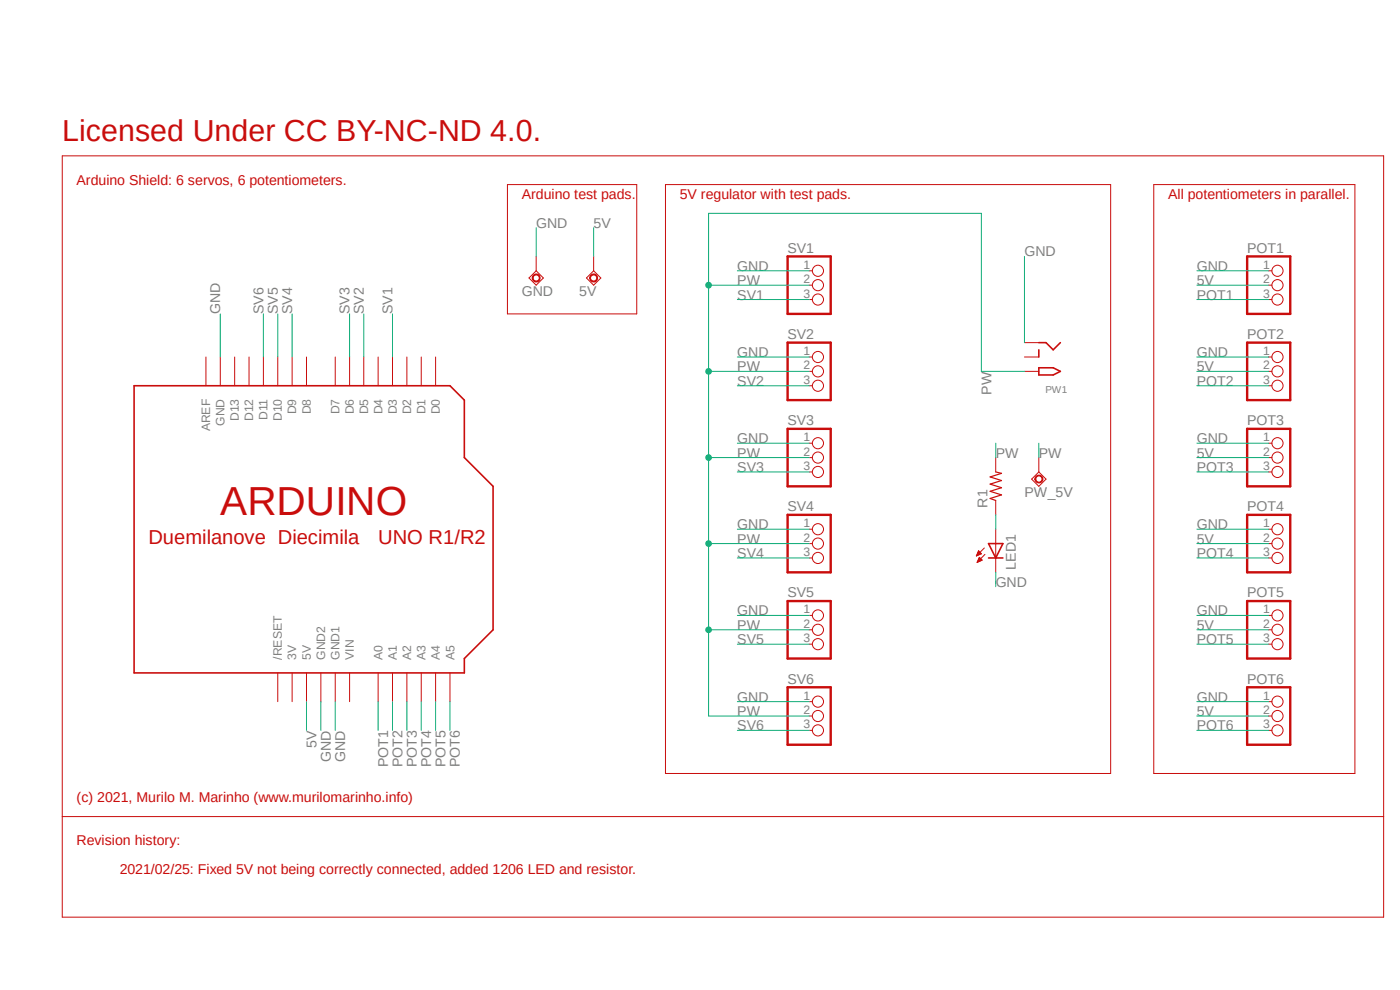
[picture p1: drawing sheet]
<svg xmlns="http://www.w3.org/2000/svg" width="297mm" height="210mm" viewBox="0 0 297 210" stroke-linecap="round" stroke-linejoin="round" font-family="sans-serif">
<path d="M11.6 23.4l282 171.3M293.6 23.4l-282 171.3" fill="none" stroke="#fff" stroke-width=".21"/>
<g fill="none" stroke="#c90d0c" stroke-width=".21">
<path d="M13.2 33.1h280.3v161.5h-280.3zM107.7 39.2h27.4v27.4h-27.4zM141.2 39.2h94.4v124.9h-94.4zM244.8 39.2h42.6v124.9h-42.6zM171.7 57.4h.6M269.2 57.4h.6M43.7 75.7v6.1M46.7 75.7v6.1M49.8 75.7v6.1M52.8 75.7v6.1M55.9 75.7v6.1M58.9 75.7v6.1"/>
<path d="M62 75.7v6.1M65 75.7v6.1M71.1 75.7v6.1M74.2 75.7v6.1M77.2 75.7v6.1M80.2 75.7v6.1M83.3 75.7v6.1M86.3 75.7v6.1M89.4 75.7v6.1M92.4 75.7v6.1M171.7 60.5h.6M171.7 63.5h.6"/>
<path d="M171.7 75.7h.6M171.7 78.8h.6M217.3 75.7h3.1M217.3 78.8h3.1M217.3 72.7h3.1M269.2 60.5h.6M269.2 63.5h.6M269.2 75.7h.6M269.2 78.8h.6M171.7 81.8h.6M171.7 94h.6M171.7 97.1h.6"/>
<path d="M269.2 81.8h.6M269.2 94h.6M269.2 97.1h.6M171.7 100.1h.6M171.7 112.3h.6M171.7 115.3h.6M171.7 118.4h.6M269.2 100.1h.6M269.2 112.3h.6M269.2 115.3h.6M269.2 118.4h.6M171.7 130.6h.6"/>
<path d="M171.7 133.6h.6M171.7 136.7h.6M269.2 130.6h.6M269.2 133.6h.6M269.2 136.7h.6M58.9 142.7v6.1M62 142.7v6.1M65 142.7v6.1M68.1 142.7v6.1M71.1 142.7v6.1M74.2 142.7v6.1M80.2 142.7v6.1"/>
<path d="M83.3 142.7v6.1M86.3 142.7v6.1M89.4 142.7v6.1M92.4 142.7v6.1M95.5 142.7v6.1M171.7 148.8h.6M171.7 151.9h.6M171.7 154.9h.6M269.2 148.8h.6M269.2 151.9h.6M269.2 154.9h.6M13.2 173.2h280.3"/>
<circle cx="173.5" cy="57.4" r="1.18"/>
<circle cx="271" cy="57.4" r="1.18"/>
<circle cx="173.5" cy="63.5" r="1.18"/>
<circle cx="173.5" cy="60.5" r="1.18"/>
<circle cx="173.5" cy="75.7" r="1.18"/>
<circle cx="173.5" cy="78.8" r="1.18"/>
<circle cx="271" cy="75.7" r="1.18"/>
<circle cx="271" cy="78.8" r="1.18"/>
<circle cx="271" cy="63.5" r="1.18"/>
<circle cx="271" cy="60.5" r="1.18"/>
<circle cx="173.5" cy="81.8" r="1.18"/>
<circle cx="173.5" cy="97.1" r="1.18"/>
<circle cx="173.5" cy="94" r="1.18"/>
<circle cx="271" cy="81.8" r="1.18"/>
<circle cx="271" cy="94" r="1.18"/>
<circle cx="271" cy="97.1" r="1.18"/>
<circle cx="173.5" cy="100.1" r="1.18"/>
<circle cx="173.5" cy="112.3" r="1.18"/>
<circle cx="173.5" cy="118.4" r="1.18"/>
<circle cx="173.5" cy="115.3" r="1.18"/>
<circle cx="271" cy="112.3" r="1.18"/>
<circle cx="271" cy="100.1" r="1.18"/>
<circle cx="271" cy="115.3" r="1.18"/>
<circle cx="271" cy="118.4" r="1.18"/>
<circle cx="173.5" cy="136.7" r="1.18"/>
<circle cx="173.5" cy="133.6" r="1.18"/>
<circle cx="173.5" cy="130.6" r="1.18"/>
<circle cx="271" cy="130.6" r="1.18"/>
<circle cx="271" cy="133.6" r="1.18"/>
<circle cx="271" cy="136.7" r="1.18"/>
<circle cx="173.5" cy="154.9" r="1.18"/>
<circle cx="173.5" cy="151.9" r="1.18"/>
<circle cx="173.5" cy="148.8" r="1.18"/>
<circle cx="271" cy="148.8" r="1.18"/>
<circle cx="271" cy="151.9" r="1.18"/>
<circle cx="271" cy="154.9" r="1.18"/>
</g>
<path d="M220.4 78h3l1.6 .8-1.6 .7h-3zM220.4 74.2v1.5M220.4 72.7h1.5l1.5 1.5 1.6-1.5M28.4 81.8h67.1l3 3.1v12.2l6.1 6.1v30.4l-6.1 6.1v3h-70.1z" fill="none" stroke="#c90d0c" stroke-width=".34"/>
<path d="M167.1 54.4h9.1v12.2h-9.1zM264.6 54.4h9.1v12.2h-9.1zM167.1 72.7h9.1v12.2h-9.1zM264.6 72.7h9.1v12.2h-9.1zM167.1 91h9.1v12.2h-9.1zM264.6 91h9.1v12.2h-9.1zM167.1 109.2h9.1v12.2h-9.1zM264.6 109.2h9.1v12.2h-9.1zM167.1 127.5h9.1v12.2h-9.1zM264.6 127.5h9.1v12.2h-9.1zM167.1 145.8h9.1v12.2h-9.1zM264.6 145.8h9.1v12.2h-9.1z" fill="none" stroke="#c90d0c" stroke-width=".51"/>
<path d="M219.9 101a.86 .86 0 0 1 1.3 .3 .86 .86 0 0 1-.6 1.2 .86 .86 0 0 1-1.1-.9h.3a.67 .67 0 0 1 .9-.6 .67 .67 0 0 1 .2 1.2 .67 .67 0 0 1-1.1-.3v-.3h-.3z" fill-rule="evenodd" fill="#c90d0c"/>
<path d="M220.4 97.1v3M219.9 101a.86 .86 0 0 1 1.3 .3 .86 .86 0 0 1-.6 1.2 .86 .86 0 0 1-1.1-.9h.3a.67 .67 0 0 1 .9-.6 .67 .67 0 0 1 .2 1.2 .67 .67 0 0 1-1.1-.3v-.3h-.3zM220.4 100.1l1.5 1.5-1.5 1.6-1.5-1.6z" fill="none" stroke="#c90d0c" stroke-width=".21"/>
<path d="M125.4 58.3a.85 .85 0 0 1 1.3 .3 .85 .85 0 0 1-.6 1.2 .85 .85 0 0 1-1-.8h.2a.66 .66 0 0 1 .8-.7 .66 .66 0 0 1 .3 1.1 .66 .66 0 0 1-1.1-.1v-.3h-.2z" fill-rule="evenodd" fill="#c90d0c"/>
<path d="M125.4 58.3a.85 .85 0 0 1 1.3 .3 .85 .85 0 0 1-.6 1.2 .85 .85 0 0 1-1-.8h.2a.66 .66 0 0 1 .8-.7 .66 .66 0 0 1 .3 1.1 .66 .66 0 0 1-1.1-.1v-.3h-.2zM125.9 57.4l1.6 1.6-1.6 1.5-1.5-1.5zM125.9 54.4v3" fill="none" stroke="#c90d0c" stroke-width=".21"/>
<path d="M113.2 58.3a.85 .85 0 0 1 1.3 .3 .85 .85 0 0 1-.6 1.2 .85 .85 0 0 1-1-.8h.2a.66 .66 0 0 1 .8-.7 .66 .66 0 0 1 .3 1.1 .66 .66 0 0 1-1-.1l-.1-.3h-.2z" fill-rule="evenodd" fill="#c90d0c"/>
<g fill="none" stroke="#c90d0c" stroke-width=".21">
<path d="M113.2 58.3a.85 .85 0 0 1 1.3 .3 .85 .85 0 0 1-.6 1.2 .85 .85 0 0 1-1-.8h.2a.66 .66 0 0 1 .8-.7 .66 .66 0 0 1 .3 1.1 .66 .66 0 0 1-1-.1l-.1-.3h-.2zM113.7 57.4l1.6 1.6-1.6 1.5-1.5-1.5zM113.7 54.4v3M211.2 97.1v3M207.2 117.9h.1M207.2 117.7h.4M207.3 117.6h.6M207.3 119.3h.1M207.3 117.5h.9M207.3 119.2h.3M207.4 117.3h.7M207.4 117.2h.6"/>
<path d="M207.4 119h.5M207.5 117.1h.4M207.5 118.9h.7M207.5 118.8h.8M207.6 117h.1M207.6 118.7h.6M207.6 116.9h.1M207.6 118.5h.5M207.7 118.4h.3M207.7 118.3h.2M207.8 118.2l.6 .6-1.1 .5zM208.2 117.5l-.6-.7-.5 1.1"/>
<path d="M208.2 117.5l-1.1 .4M208.8 116.2l-1.7 1.7M209 117.6l-1.7 1.7M211.2 106.2v3M211.2 112.3v9.1"/>
</g>
<path d="M209.7 115.3h3.1l-1.6 3.1zM209.7 118.4h3.1" fill="none" stroke="#c90d0c" stroke-width=".34"/>
<path d="M211.2 100.1l1.3 .3-2.4 .8 2.4 .7-2.4 .8 2.4 .8-2.4 .7 2.4 .8-2.4 .7 1.1 .5" fill="none" stroke="#c90d0c" stroke-width=".25"/>
<g fill="none" stroke="#0dab76" stroke-width=".21">
<path d="M113.7 48.3v6.1M125.9 48.3v6.1M156.4 57.4h15.3M217.3 54.4v18.3M253.9 57.4h15.3M46.7 66.6v9.1M55.9 66.6v9.1M58.9 66.6v9.1M62 66.6v9.1M74.2 66.6v9.1M77.2 66.6v9.1M83.3 66.6v9.1"/>
<path d="M156.4 75.7h15.3M156.4 63.5h15.3M253.9 75.7h15.3M253.9 63.5h15.3M253.9 60.5h15.3M253.9 78.8h15.3M156.4 94h15.3M156.4 81.8h15.3M253.9 94h15.3M253.9 81.8h15.3M253.9 97.1h15.3M156.4 112.3h15.3"/>
<path d="M156.4 118.4h15.3M156.4 100.1h15.3M171.7 115.3h-21.4v36.6h21.4M253.9 112.3h15.3M253.9 118.4h15.3M253.9 100.1h15.3M253.9 115.3h15.3M150.3 133.6h21.4M156.4 130.6h15.3M156.4 136.7h15.3M211.2 121.4v3.1M253.9 130.6h15.3"/>
<path d="M253.9 136.7h15.3M253.9 133.6h15.3M65 148.8v6.1M68.1 148.8v6.1M71.1 148.8v6.1M80.2 148.8v6.1M83.3 148.8v6.1M86.3 148.8v6.1M89.4 148.8v6.1M92.4 148.8v6.1M95.5 148.8v6.1M156.4 148.8h15.3"/>
<path d="M156.4 154.9h15.3M253.9 148.8h15.3M253.9 154.9h15.3M253.9 151.9h15.3"/>
</g>
<circle cx="150.3" cy="133.6" r=".6" fill="#0dab76"/>
<g fill="none" stroke="#0dab76" stroke-width=".21">
<path d="M208.2 45.3h-57.9v51.8h21.4M150.3 60.5h21.4M150.3 78.8h21.4"/>
<circle cx="150.3" cy="133.6" r=".6"/>
</g>
<circle cx="150.3" cy="78.8" r=".6" fill="#0dab76"/>
<circle cx="150.3" cy="78.8" r=".6" fill="none" stroke="#0dab76" stroke-width=".21"/>
<circle cx="150.3" cy="60.5" r=".6" fill="#0dab76"/>
<g fill="none" stroke="#0dab76" stroke-width=".21">
<path d="M208.2 45.3v33.5h9.1M150.3 97.1v18.2"/>
<circle cx="150.3" cy="60.5" r=".6"/>
</g>
<circle cx="150.3" cy="115.3" r=".6" fill="#0dab76"/>
<circle cx="150.3" cy="115.3" r=".6" fill="none" stroke="#0dab76" stroke-width=".21"/>
<circle cx="150.3" cy="97.1" r=".6" fill="#0dab76"/>
<g fill="none" stroke="#0dab76" stroke-width=".21">
<path d="M211.2 94v3.1M220.4 94v3.1M211.2 109.2v3.1"/>
<circle cx="150.3" cy="97.1" r=".6"/>
</g>
<text font-size="8.6" fill="#c90d0c" x="46.7" y="109.2">ARDUINO</text>
<text font-size="6.4" fill="#c90d0c" x="13.2" y="30">Licensed Under CC BY-NC-ND 4.0.</text>
<g font-size="4.3" fill="#c90d0c">
<text x="31.5" y="115.3">Duemilanove Diecimila</text>
<text x="80.2" y="115.3">UNO R1/R2</text>
</g>
<g font-size="3" fill="#c90d0c">
<text x="16.3" y="39.2">Arduino Shield: 6 servos, 6 potentiometers.</text>
<text x="110.7" y="42.2">Arduino test pads.</text>
<text x="144.2" y="42.2">5V regulator with test pads.</text>
<text x="247.8" y="42.2">All potentiometers in parallel.</text>
<text x="16.3" y="170.2">(c) 2021, Murilo M. Marinho (www.murilomarinho.info)</text>
<text x="16.3" y="179.3">Revision history:</text>
<text x="25.4" y="185.4">2021/02/25: Fixed 5V not being correctly connected, added 1206 LED and resistor.</text>
</g>
<g font-size="3" fill="#808080">
<text x="113.8" y="48.3">GND</text>
<text x="125.9" y="48.3">5V</text>
<text x="167.1" y="53.6">SV1</text>
<text x="264.6" y="53.6">POT1</text>
<text x="156.4" y="57.4">GND</text>
<text x="217.3" y="54.4">GND</text>
<text x="253.9" y="57.4">GND</text>
<text x="110.7" y="62.8">GND</text>
<text x="122.9" y="62.8">5V</text>
<text x="156.4" y="63.5">SV1</text>
<text x="156.4" y="60.5">PW</text>
<text x="253.9" y="60.5">5V</text>
<text x="253.9" y="63.5">POT1</text>
<text x="46.7" y="66.6" transform="rotate(-90 46.7 66.6)">GND</text>
<text x="55.9" y="66.6" transform="rotate(-90 55.9 66.6)">SV6</text>
<text x="58.9" y="66.6" transform="rotate(-90 58.9 66.6)">SV5</text>
<text x="62" y="66.6" transform="rotate(-90 62 66.6)">SV4</text>
<text x="74.2" y="66.6" transform="rotate(-90 74.2 66.6)">SV3</text>
<text x="77.2" y="66.6" transform="rotate(-90 77.2 66.6)">SV2</text>
<text x="83.3" y="66.6" transform="rotate(-90 83.3 66.6)">SV1</text>
<text x="167.1" y="71.9">SV2</text>
<text x="264.6" y="71.9">POT2</text>
<text x="156.4" y="75.7">GND</text>
<text x="253.9" y="75.7">GND</text>
<text x="156.4" y="81.8">SV2</text>
<text x="156.4" y="78.8">PW</text>
<text x="210.4" y="83.7" transform="rotate(-90 210.4 83.7)">PW</text>
<text x="253.9" y="78.8">5V</text>
<text x="253.9" y="81.8">POT2</text>
<text x="156.4" y="94">GND</text>
<text x="167.1" y="90.2">SV3</text>
<text x="253.9" y="94">GND</text>
<text x="264.6" y="90.2">POT3</text>
<text x="156.4" y="100.1">SV3</text>
<text x="156.4" y="97.1">PW</text>
<text x="211.2" y="97.1">PW</text>
<text x="220.4" y="97.1">PW</text>
<text x="253.9" y="97.1">5V</text>
<text x="253.9" y="100.1">POT3</text>
<text x="209.5" y="107.7" transform="rotate(-90 209.5 107.7)">R1</text>
<text x="217.3" y="105.5">PW_5V</text>
<text x="156.4" y="112.3">GND</text>
<text x="167.1" y="108.5">SV4</text>
<text x="253.9" y="112.3">GND</text>
<text x="264.6" y="108.5">POT4</text>
<text x="156.4" y="118.4">SV4</text>
<text x="156.4" y="115.3">PW</text>
<text x="253.9" y="115.3">5V</text>
<text x="253.9" y="118.4">POT4</text>
<text x="211.2" y="124.5">GND</text>
<text x="215.5" y="120.8" transform="rotate(-90 215.5 120.8)">LED1</text>
<text x="156.4" y="130.6">GND</text>
<text x="167.1" y="126.7">SV5</text>
<text x="253.9" y="130.6">GND</text>
<text x="264.6" y="126.7">POT5</text>
<text x="156.4" y="136.7">SV5</text>
<text x="156.4" y="133.6">PW</text>
<text x="253.9" y="133.6">5V</text>
<text x="253.9" y="136.7">POT5</text>
<text x="156.4" y="148.8">GND</text>
<text x="167.1" y="145">SV6</text>
<text x="253.9" y="148.8">GND</text>
<text x="264.6" y="145">POT6</text>
<text x="156.4" y="154.9">SV6</text>
<text x="156.4" y="151.9">PW</text>
<text x="253.9" y="151.9">5V</text>
<text x="253.9" y="154.9">POT6</text>
<text x="67.1" y="158.6" transform="rotate(-90 67.1 158.6)">5V</text>
<text x="70.2" y="161.6" transform="rotate(-90 70.2 161.6)">GND</text>
<text x="73.2" y="161.6" transform="rotate(-90 73.2 161.6)">GND</text>
<text x="82.3" y="162.7" transform="rotate(-90 82.3 162.7)">POT1</text>
<text x="85.4" y="162.7" transform="rotate(-90 85.4 162.7)">POT2</text>
<text x="88.4" y="162.7" transform="rotate(-90 88.4 162.7)">POT3</text>
<text x="91.5" y="162.7" transform="rotate(-90 91.5 162.7)">POT4</text>
<text x="94.5" y="162.7" transform="rotate(-90 94.5 162.7)">POT5</text>
<text x="97.6" y="162.7" transform="rotate(-90 97.6 162.7)">POT6</text>
</g>
<g font-size="2.6" fill="#808080">
<text x="170.5" y="57">1</text>
<text x="268" y="57">1</text>
<text x="170.5" y="60.1">2</text>
<text x="170.5" y="63.1">3</text>
<text x="268" y="60.1">2</text>
<text x="268" y="63.1">3</text>
<text x="170.5" y="75.3">1</text>
<text x="268" y="75.3">1</text>
<text x="170.5" y="78.4">2</text>
<text x="170.5" y="81.4">3</text>
<text x="268" y="78.4">2</text>
<text x="268" y="81.4">3</text>
<text x="50.7" y="89.4" transform="rotate(-90 50.7 89.4)">D13</text>
<text x="53.7" y="89.4" transform="rotate(-90 53.7 89.4)">D12</text>
<text x="56.8" y="89.2" transform="rotate(-90 56.8 89.2)">D11</text>
<text x="59.8" y="89.4" transform="rotate(-90 59.8 89.4)">D10</text>
<text x="62.9" y="87.9" transform="rotate(-90 62.9 87.9)">D9</text>
<text x="65.9" y="87.9" transform="rotate(-90 65.9 87.9)">D8</text>
<text x="72" y="87.9" transform="rotate(-90 72 87.9)">D7</text>
<text x="75.1" y="87.9" transform="rotate(-90 75.1 87.9)">D6</text>
<text x="78.1" y="87.9" transform="rotate(-90 78.1 87.9)">D5</text>
<text x="81.2" y="87.9" transform="rotate(-90 81.2 87.9)">D4</text>
<text x="84.2" y="87.9" transform="rotate(-90 84.2 87.9)">D3</text>
<text x="87.2" y="87.9" transform="rotate(-90 87.2 87.9)">D2</text>
<text x="90.3" y="87.9" transform="rotate(-90 90.3 87.9)">D1</text>
<text x="93.3" y="87.9" transform="rotate(-90 93.3 87.9)">D0</text>
<text x="44.6" y="91.5" transform="rotate(-90 44.6 91.5)">AREF</text>
<text x="47.6" y="90.3" transform="rotate(-90 47.6 90.3)">GND</text>
<text x="170.5" y="93.6">1</text>
<text x="268" y="93.6">1</text>
<text x="170.5" y="96.6">2</text>
<text x="170.5" y="99.7">3</text>
<text x="268" y="96.6">2</text>
<text x="268" y="99.7">3</text>
<text x="170.5" y="111.8">1</text>
<text x="268" y="111.8">1</text>
<text x="170.5" y="114.9">2</text>
<text x="170.5" y="117.9">3</text>
<text x="268" y="114.9">2</text>
<text x="268" y="117.9">3</text>
<text x="170.5" y="130.1">1</text>
<text x="268" y="130.1">1</text>
<text x="170.5" y="133.2">2</text>
<text x="170.5" y="136.2">3</text>
<text x="268" y="133.2">2</text>
<text x="268" y="136.2">3</text>
<text x="59.8" y="140" transform="rotate(-90 59.8 140)">/RESET</text>
<text x="62.9" y="140" transform="rotate(-90 62.9 140)">3V</text>
<text x="65.9" y="140" transform="rotate(-90 65.9 140)">5V</text>
<text x="69" y="140" transform="rotate(-90 69 140)">GND2</text>
<text x="72" y="140" transform="rotate(-90 72 140)">GND1</text>
<text x="75.1" y="140" transform="rotate(-90 75.1 140)">VIN</text>
<text x="81.2" y="140" transform="rotate(-90 81.2 140)">A0</text>
<text x="84.2" y="140" transform="rotate(-90 84.2 140)">A1</text>
<text x="87.2" y="140" transform="rotate(-90 87.2 140)">A2</text>
<text x="90.3" y="140" transform="rotate(-90 90.3 140)">A3</text>
<text x="93.3" y="140" transform="rotate(-90 93.3 140)">A4</text>
<text x="96.4" y="140" transform="rotate(-90 96.4 140)">A5</text>
<text x="170.5" y="148.4">1</text>
<text x="268" y="148.4">1</text>
<text x="170.5" y="151.5">2</text>
<text x="170.5" y="154.5">3</text>
<text x="268" y="151.5">2</text>
<text x="268" y="154.5">3</text>
</g>
<text font-size="2.1" fill="#808080" x="221.8" y="83.4">PW1</text>
</svg>
